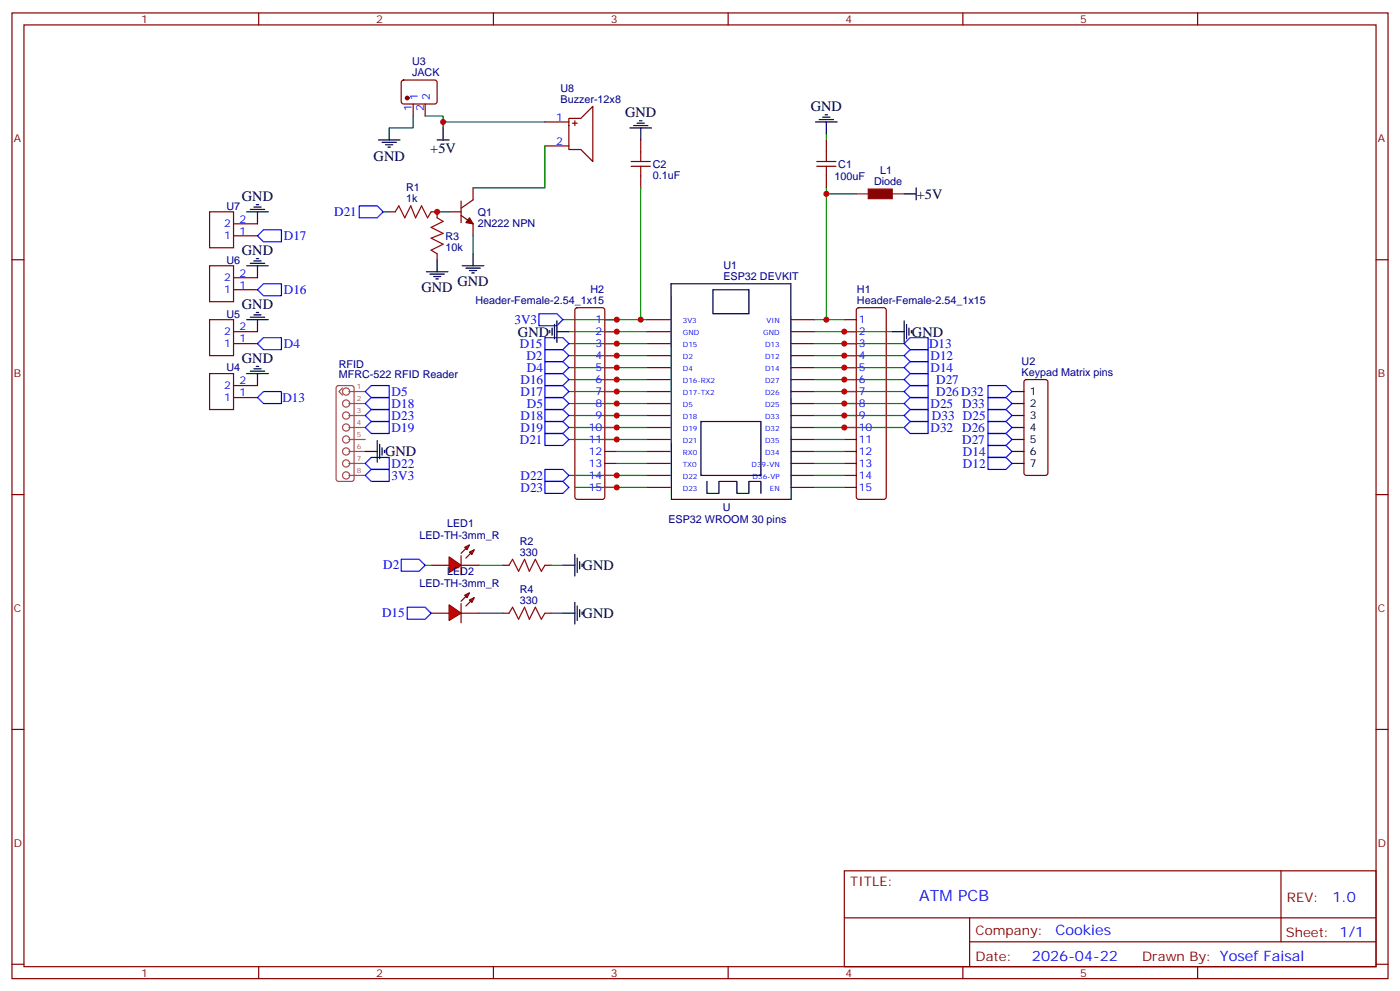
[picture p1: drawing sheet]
<svg xmlns="http://www.w3.org/2000/svg" width="412mm" height="292mm" viewBox="0 0 412 292" stroke-linecap="round" stroke-linejoin="round" font-family="sans-serif">
<g fill="none" stroke="#870000" stroke-width=".35">
<path d="M3.5 3.8h405.4v284.3h-405.4zM7.1 7.3h398.2v277.3h-398.2zM76.2 3.8v3.5M145.3 3.8v3.5M214.5 3.8v3.5M283.6 3.8v3.5M352.8 3.8v3.5M118.4 23.8l.5-.2h9.4l.5 .7-.1 5.9-.6 .4h-9.5l-.4-.7v-5.6zM121.7 30.6v3.5M125.2 30.6v3.5M160.5 35.9h7.1M167.6 34.9h3.5l3.5-3.6v16.3l-3.5-3.6h-3.5z"/>
<path d="M168.6 36.3h1.4M169.3 35.6v1.4M135.8 59.2v6.3M139.3 55.3v3.5l-3.5 2.5M160.5 43h7.1M185.9 47.6h5.7M185.9 49h5.7M188.7 41.2v6.4M188.7 49v6.3M240.6 47.6h5.6M240.6 49h5.6M243.4 41.2v6.4"/>
<path d="M243.4 49v6.3M3.5 76.5h3.6M61.7 78.2h7.1v10.6h-7.1zM61.7 62.4h7.1v10.6h-7.1zM68.8 69.4h7M68.8 65.9h7M114.7 62.4h1.7M127 62.4h1.8M132.3 62.4h3.5M135.8 63.4l3.5 2.5v3.5M405.3 76.5h3.6M61.7 94.1h7.1v10.6h-7.1z"/>
<path d="M68.8 97.6h7M68.8 85.3h7M68.8 81.8h7M169.6 90.8l.4-.2h7.4l.5 .2 .3 .5v55l-.3 .5-.5 .2h-7.4l-.5-.2-.2-.5v-55zM178.2 97.6h3.5M178.2 94.1h3.5M190.5 97.6h6.9M190.5 94.1h6.9M232.9 97.6h7M232.9 94.1h7M248.7 97.6h3.5M248.7 94.1h3.5"/>
<path d="M252.5 90.8l.4-.2h7.4l.5 .2 .3 .5v55l-.3 .5-.5 .2h-7.4l-.5-.2-.2-.5v-55zM61.7 110h7.1v10.6h-7.1zM68.8 101.2h7M68.8 117.1h7M68.8 113.5h7M178.2 118.8h3.5M178.2 115.3h3.5M178.2 111.8h3.5M178.2 108.2h3.5M178.2 104.7h3.5M178.2 101.2h3.5M190.5 118.8h6.9"/>
<path d="M190.5 115.3h6.9M190.5 111.8h6.9M190.5 108.2h6.9M190.5 104.7h6.9M190.5 101.2h6.9M232.9 118.8h7M232.9 115.3h7M232.9 111.8h7M232.9 108.2h7M232.9 104.7h7M232.9 101.2h7M248.7 118.8h3.5"/>
<path d="M248.7 115.3h3.5M248.7 111.8h3.5M248.7 108.2h3.5M248.7 104.7h3.5M248.7 101.2h3.5M301.9 112l.4-.2h5.7l.6 .4 .1 27.1-.3 .5-.4 .2h-5.7l-.5-.3-.2-.4v-26.8zM178.2 140h3.5M178.2 136.5h3.5M178.2 132.9h3.5M178.2 129.4h3.5M178.2 125.9h3.5M178.2 122.3h3.5"/>
<path d="M190.5 140h6.9M190.5 136.5h6.9M190.5 132.9h6.9M190.5 129.4h6.9M190.5 125.9h6.9M190.5 122.3h6.9M232.9 140h7M232.9 136.5h7M232.9 132.9h7M232.9 129.4h7M232.9 125.9h7M232.9 122.3h7"/>
<path d="M248.7 140h3.5M248.7 136.5h3.5M248.7 132.9h3.5M248.7 129.4h3.5M248.7 125.9h3.5M248.7 122.3h3.5M3.5 145.6h3.6M178.2 143.5h3.5M190.5 143.5h6.9M232.9 143.5h7M248.7 143.5h3.5M405.3 145.6h3.6"/>
<path d="M3.5 214.8h3.6M405.3 214.8h3.6M248.7 256.4h156.6v28.2h-156.6zM377.3 256.4v20.9M248.7 270.2h156.5M285.6 277.3h119.6M285.6 270.2v14.2M3.5 283.9h3.6M76.2 284.6v3.5M145.3 284.6v3.5M214.5 284.6v3.5M283.6 284.6v3.5"/>
<path d="M352.8 284.6v3.5M405.3 283.9h3.6"/>
</g>
<g fill="none" stroke="#000" stroke-width=".35">
<path d="M114.7 37.7v3.5M130.5 37.7v3.5M111.5 41.2h6.3M112.5 41.9h4.3M113.6 42.6h2.1M114.3 43.3h.7M128.8 41.2h3.5M266.3 57.1h3.6M269.9 55.3v3.5M72.7 78.2h6.3M72.7 62.4h6.3M73.7 77.5h4.3"/>
<path d="M73.7 61.7h4.3M74.8 76.8h2.1M74.8 61h2.1M75.5 76.1h.7M75.5 60.3h.7M75.8 62.4v3.5M75.8 78.2v3.6M136.2 78.2h6.3M137.2 79h4.3M138.3 79.7h2.1M139.3 74.7v3.5M72.7 94.1h6.3"/>
<path d="M73.7 93.4h4.3M74.8 92.7h2.1M75.5 92h.7M75.8 94.1v3.5M139 80.4h.7M161.9 97.3v.7M162.6 96.6v2.1M163.3 95.5v4.3M164 97.6h3.6M164 94.5v6.3M197.7 83.5h35.2l.2 63.5h-35.3zM210 85.3h10.6v7.1h-10.6z"/>
<path d="M262.8 97.6h3.5M266.3 94.5v6.3M267.1 95.5v4.3M267.8 96.6v2.1M268.5 97.3v.7M72.7 110h6.3M73.7 109.3h4.3M74.8 108.6h2.1M75.5 107.9h.7M75.8 110v3.5M298.1 115.3h3.5M298.1 118.8h3.5"/>
<path d="M107.6 132.9h3.5M111.1 129.8v6.3M111.8 130.8v4.2M112.5 131.9v2.1M113.2 132.6v.7M206.5 124.1h17.6v15.9h-17.6zM298.1 132.9h3.5M298.1 125.9h3.5M298.1 122.3h3.5M298.1 129.4h3.5M298.1 136.5h3.5M208.3 141.7v3.6h3.5v-3.6h5.3v3.6h3.5v-3.6h3.5v3.6"/>
</g>
<g fill="none" stroke="#008700" stroke-width=".35">
<path d="M121.7 34.1v3.6h-7M125.2 34.1h5.3v3.6M243.4 39.4v1.8M160.5 43v12.3h-21.2M188.7 55.3v38.8M243.4 55.3v1.8h8.8M243.4 57.1v37M165.8 94.1h24.7M167.6 97.6h22.9M239.9 97.6h22.9M239.9 94.1h8.8M167.6 101.2h22.9"/>
<path d="M167.6 104.7h22.9M167.6 108.2h22.9M167.6 111.8h22.9M167.6 115.3h22.9M167.6 118.8h22.9M239.9 101.2h26.4M239.9 104.7h26.4M239.9 108.2h26.4M239.9 111.8h26.4M239.9 115.3h26.4M239.9 118.8h26.4M167.6 122.3h22.9"/>
<path d="M167.6 125.9h22.9M167.6 129.4h22.9M167.6 140h22.9M181.7 132.9h8.8M181.7 136.5h8.8M239.9 122.3h26.4M239.9 132.9h8.8M239.9 136.5h8.8M239.9 129.4h8.8M239.9 125.9h26.4M169.3 143.5h21.2M239.9 143.5h8.8"/>
</g>
<g fill="#870000" stroke="#870000" stroke-width=".35">
<path d="M138.3 64.1l1 1.8-2.1-.4z"/>
<circle cx="119.9" cy="28.9" r=".53"/>
</g>
<path d="M252.2 57.1h3.6M262.8 57.1h3.5" fill="none" stroke="#8c2424" stroke-width=".35"/>
<path d="M255.8 55.7h7v2.8h-7z" fill="#a10000" stroke="#a10000" stroke-width=".35"/>
<g fill="none" stroke="#a64a4a" stroke-width=".35">
<path d="M99.2 113.7l.5-.2h3.9l.5 .2 .2 .5v26.8l-.2 .5-.5 .2h-3.9l-.5-.2-.2-.5v-26.8zM100.9 114.2l-1.1 1.1 1.1 1M102.8 118.8h4.8M102.8 115.3h4.8M102.8 122.3h4.8M102.8 125.9h4.8M102.8 129.4h4.8M102.8 132.9h4.8M102.8 136.5h4.8M102.8 140h4.8"/>
<circle cx="102" cy="118.8" r="1.06"/>
<circle cx="102" cy="115.3" r="1.06"/>
<circle cx="102" cy="122.3" r="1.06"/>
<circle cx="102" cy="125.9" r="1.06"/>
<circle cx="102" cy="136.5" r="1.06"/>
<circle cx="102" cy="140" r="1.06"/>
<circle cx="102" cy="132.9" r="1.06"/>
<circle cx="102" cy="129.4" r="1.06"/>
</g>
<g fill="none" stroke="#00f" stroke-width=".35">
<path d="M75.8 69.4l1.8-1.7h5.3v3.5h-5.3zM105.8 60.6h5.3l1.8 1.8-1.8 1.7h-5.3zM75.8 85.3l1.8-1.8h5.3v3.6h-5.3zM158.7 92.4h5.3l1.8 1.7-1.8 1.8h-5.3zM75.8 117.1l1.8-1.8h5.3v3.5h-5.3zM75.8 101.2l1.8-1.8h5.3v3.5h-5.3zM107.6 115.3l1.8-1.8h5.3v3.6h-5.3zM107.6 118.8l1.8-1.7h5.3v3.5h-5.3zM160.5 117.1h5.3l1.8 1.7-1.8 1.8h-5.3zM160.5 106.5h5.3l1.8 1.7-1.8 1.8h-5.3zM160.5 110h5.3l1.8 1.8-1.8 1.7h-5.3zM160.5 113.5h5.3l1.8 1.8-1.8 1.8h-5.3z"/>
<path d="M266.3 118.8l1.8-1.7h5.3v3.5h-5.3zM266.3 115.3l1.8-1.8h5.3v3.6h-5.3zM266.3 111.8l1.8-1.8h5.3v3.5h-5.3zM266.3 108.2l1.8-1.7h5.3v3.5h-5.3zM266.3 104.7l1.8-1.8h5.3v3.6h-5.3zM266.3 101.2l1.8-1.8h5.3v3.5h-5.3zM291 113.5h5.3l1.8 1.8-1.8 1.8h-5.3zM291 117.1h5.3l1.8 1.7-1.8 1.8h-5.3zM107.6 122.3l1.8-1.7h5.3v3.5h-5.3zM107.6 125.9l1.8-1.8h5.3v3.5h-5.3zM107.6 136.5l1.8-1.8h5.3v3.5h-5.3zM107.6 140l1.8-1.8h5.3v3.5h-5.3z"/>
<path d="M160.5 120.6h5.3l1.8 1.7-1.8 1.8h-5.3zM160.5 124.1h5.3l1.8 1.8-1.8 1.7h-5.3zM160.5 138.2h5.3l1.8 1.8-1.8 1.7h-5.3zM266.3 125.9l1.8-1.8h5.3v3.5h-5.3zM266.3 122.3l1.8-1.7h5.3v3.5h-5.3zM291 120.6h5.3l1.8 1.7-1.8 1.8h-5.3zM291 124.1h5.3l1.8 1.8-1.8 1.7h-5.3zM291 127.6h5.3l1.8 1.8-1.8 1.8h-5.3zM291 131.2h5.3l1.8 1.7-1.8 1.8h-5.3zM291 134.7h5.3l1.8 1.8-1.8 1.7h-5.3zM160.5 141.7h5.3l1.8 1.8-1.8 1.8h-5.3z"/>
</g>
<path d="M116.4 62.4l1.1-1.8 1.7 3.5 1.8-3.5 1.4 3.5 1.8-3.5 1.7 3.5 1.1-1.7" fill="none" stroke="#a10000" stroke-width=".35"/>
<g fill="#f00" stroke="#870000" stroke-width=".35">
<path d="M132.3 164l3.5 2.4-3.5 2.2z"/>
<path d="M135.8 163.6v5.7z"/>
</g>
<g fill="#870000" stroke="#870000" stroke-width=".35">
<path d="M135.8 162.9l1.4-1.4z"/>
<path d="M137.2 164.3l1.4-1.4z"/>
</g>
<g fill="#f00" stroke="#870000" stroke-width=".35">
<path d="M136.9 161.1l1.4-.7-.7 1.5z"/>
<path d="M138.3 162.6l1.4-.7-.7 1.4z"/>
</g>
<path d="M128.8 62.4v1.7M128.8 74.7v1.8M127 166.4h5.3M135.8 166.4h5.3M148.2 166.4h1.7M160.5 166.4h1.8M148.2 180.6h1.7M160.5 180.6h1.8" fill="none" stroke="#870000" stroke-width=".35"/>
<path d="M128.8 64.1l1.7 1.1-3.5 1.8 3.5 1.7-3.5 1.4 3.5 1.8-3.5 1.8 1.8 1M149.9 166.4l1.1-1.7 1.8 3.5 1.7-3.5 1.4 3.5 1.8-3.5 1.8 3.5 1-1.8M149.9 180.6l1.1-1.8 1.8 3.5 1.7-3.5 1.4 3.5 1.8-3.5 1.8 3.5 1-1.7" fill="none" stroke="#a10000" stroke-width=".35"/>
<path d="M130.5 35.9h30M112.9 62.4h1.8M128.8 62.4h3.5M139.3 69.4v5.3M239.9 140h8.8M125.2 166.4h1.8M141.1 166.4h7.1M162.3 166.4h3.5M141.1 180.6h7.1M162.3 180.6h3.5" fill="none" stroke="#008700" stroke-width=".35"/>
<path d="M160.5 99.4h5.3l1.8 1.8-1.8 1.7h-5.3zM160.5 102.9h5.3l1.8 1.8-1.8 1.8h-5.3zM160.5 127.6h5.3l1.8 1.8-1.8 1.8h-5.3zM118.2 164.7h5.3l1.7 1.7-1.7 1.8h-5.3zM119.9 178.8h5.3l1.8 1.8-1.8 1.7h-5.3z" fill="none" stroke="#00f" stroke-width=".35"/>
<g fill="none" stroke="#000" stroke-width=".35">
<path d="M185.6 37.7h6.3M186.6 37h4.3M187.7 36.3h2.1M188.4 35.6h.7M188.7 37.7v3.5M240.2 35.9h6.4M241.3 35.2h4.2M242.4 34.5h2.1M243.1 33.8h.7M243.4 35.9v3.5M128.8 76.5v3.5M125.6 80h6.3"/>
<path d="M126.6 80.7h4.3M127.7 81.4h2.1M128.4 82.1h.7M165.8 166.4h3.5M169.3 163.3v6.3M169.3 177.4v6.3M170 164.3v4.3M170 178.4v4.3M170.7 165.4v2.1M170.7 179.5v2.1M171.4 166.1v.7M165.8 180.6h3.5"/>
<path d="M171.4 180.2v.7"/>
</g>
<g fill="#f00" stroke="#870000" stroke-width=".35">
<path d="M132.3 178.1l3.5 2.5-3.5 2.1z"/>
<path d="M135.8 177.7v5.7z"/>
</g>
<g fill="#870000" stroke="#870000" stroke-width=".35">
<path d="M135.8 177l1.4-1.4z"/>
<path d="M137.2 178.4l1.4-1.4z"/>
</g>
<g fill="#f00" stroke="#870000" stroke-width=".35">
<path d="M136.9 175.3l1.4-.7-.7 1.4z"/>
<path d="M138.3 176.7l1.4-.7-.7 1.4z"/>
</g>
<path d="M127 180.6h5.3M135.8 180.6h5.3" fill="none" stroke="#870000" stroke-width=".35"/>
<g fill="#c00">
<circle cx="243.4" cy="94.1" r=".88"/>
<circle cx="243.4" cy="57.1" r=".88"/>
<circle cx="188.7" cy="94.1" r=".88"/>
<circle cx="181.7" cy="118.8" r=".88"/>
<circle cx="181.7" cy="122.3" r=".88"/>
<circle cx="181.7" cy="143.5" r=".88"/>
<circle cx="181.7" cy="125.9" r=".88"/>
<circle cx="181.7" cy="97.6" r=".88"/>
<circle cx="248.7" cy="97.6" r=".88"/>
<circle cx="181.7" cy="140" r=".88"/>
<circle cx="181.7" cy="94.1" r=".88"/>
<circle cx="248.7" cy="125.9" r=".88"/>
<circle cx="248.7" cy="122.3" r=".88"/>
<circle cx="248.7" cy="118.8" r=".88"/>
<circle cx="248.7" cy="115.3" r=".88"/>
<circle cx="248.7" cy="108.2" r=".88"/>
<circle cx="248.7" cy="104.7" r=".88"/>
<circle cx="248.7" cy="101.2" r=".88"/>
<circle cx="181.7" cy="108.2" r=".88"/>
<circle cx="181.7" cy="111.8" r=".88"/>
<circle cx="181.7" cy="115.3" r=".88"/>
<circle cx="181.7" cy="104.7" r=".88"/>
<circle cx="248.7" cy="111.8" r=".88"/>
<circle cx="181.7" cy="129.4" r=".88"/>
<circle cx="128.8" cy="62.4" r=".88"/>
<circle cx="130.5" cy="35.9" r=".88"/>
<circle cx="181.7" cy="101.2" r=".88"/>
</g>
<text font-size="4.6" fill="#00f" x="270.8" y="265.4">ATM PCB</text>
<g font-size="4.2">
<text x="184.1" y="34.5">GND</text>
<text x="238.8" y="32.7">GND</text>
<text x="110.1" y="47.3">GND</text>
<text x="126.7" y="45.2">+5V</text>
<text x="71.3" y="59.2">GND</text>
<text x="270.1" y="58.5">+5V</text>
<text x="71.3" y="75.1">GND</text>
<text x="124.2" y="86.1">GND</text>
<text x="134.8" y="84.3">GND</text>
<text x="71.3" y="90.9">GND</text>
<text x="152.6" y="99.1">GND</text>
<text x="268.6" y="99.1">GND</text>
<text x="71.3" y="106.8">GND</text>
<text x="113.4" y="134.4">GND</text>
<text x="171.6" y="167.9">GND</text>
<text x="171.6" y="182">GND</text>
</g>
<g font-size="4.2" fill="#00f">
<text x="392.5" y="265.7">1.0</text>
<text x="310.9" y="275.2">Cookies</text>
<text x="304" y="283">2026-04-22</text>
</g>
<g font-size="3.9" fill="#00f">
<text x="98.5" y="63.6">D21</text>
<text x="83.6" y="70.7">D17</text>
<text x="83.6" y="86.6">D16</text>
<text x="151.6" y="95.4">3V3</text>
<text x="83.6" y="102.5">D4</text>
<text x="153.1" y="102.4">D15</text>
<text x="155.1" y="105.9">D2</text>
<text x="273.7" y="102.4">D13</text>
<text x="274.1" y="106">D12</text>
<text x="153.3" y="113">D16</text>
<text x="155.2" y="109.5">D4</text>
<text x="274.1" y="109.5">D14</text>
<text x="275.8" y="113.1">D27</text>
<text x="83.2" y="118.3">D13</text>
<text x="115.4" y="116.6">D5</text>
<text x="153.3" y="116.5">D17</text>
<text x="275.8" y="116.7">D26 D32</text>
<text x="115.4" y="120.1">D18</text>
<text x="115.4" y="123.7">D23</text>
<text x="153.3" y="123.6">D18</text>
<text x="155.2" y="120.1">D5</text>
<text x="274.1" y="120.1">D25 D33</text>
<text x="274.5" y="123.6">D33 D25</text>
<text x="115.4" y="127.2">D19</text>
<text x="153.1" y="130.6">D21</text>
<text x="153.3" y="127.1">D19</text>
<text x="274.1" y="127.2">D32 D26</text>
<text x="283.4" y="130.7">D27</text>
<text x="115.4" y="137.8">D22</text>
<text x="283.7" y="134.2">D14</text>
<text x="283.7" y="137.7">D12</text>
<text x="115.4" y="141.3">3V3</text>
<text x="153.3" y="141.2">D22</text>
<text x="153.3" y="144.7">D23</text>
<text x="112.9" y="167.7">D2</text>
<text x="112.6" y="181.8">D15</text>
</g>
<g font-size="3.9" fill="#800">
<text x="250.5" y="261">TITLE:</text>
<text x="379.1" y="265.7">REV:</text>
<text x="287.4" y="275.2">Company:</text>
<text x="378.7" y="275.8">Sheet: 1/1</text>
<text x="287.4" y="282.9">Date:</text>
<text x="336.4" y="282.9">Drawn By: Yosef Faisal</text>
</g>
<g font-size="3.2" fill="#800">
<text x="41.6" y="6.8">1</text>
<text x="110.8" y="6.8">2</text>
<text x="179.9" y="6.8">3</text>
<text x="249.1" y="6.8">4</text>
<text x="318.2" y="6.8">5</text>
<text x="4.1" y="41.9">A</text>
<text x="405.9" y="41.9">A</text>
<text x="4.1" y="111.1">B</text>
<text x="405.9" y="111.1">B</text>
<text x="4.1" y="180.2">C</text>
<text x="405.9" y="180.2">C</text>
<text x="4.1" y="249.3">D</text>
<text x="405.9" y="249.3">D</text>
<text x="41.6" y="287.6">1</text>
<text x="110.8" y="287.6">2</text>
<text x="179.9" y="287.6">3</text>
<text x="249.1" y="287.6">4</text>
<text x="318.2" y="287.6">5</text>
</g>
<g font-size="3.2" fill="#000080">
<text x="121.4" y="22.5">JACK</text>
<text x="121.4" y="19.3">U3</text>
<text x="165.1" y="27">U8</text>
<text x="165.1" y="30.3">Buzzer-12x8</text>
<text x="192.3" y="52.6">0.1uF</text>
<text x="192.3" y="49.4">C2</text>
<text x="245.8" y="52.9">100uF</text>
<text x="246.9" y="49.4">C1</text>
<text x="259.2" y="51.2">L1</text>
<text x="119.6" y="59.5">1k</text>
<text x="119.6" y="56.4">R1</text>
<text x="257.5" y="54.6">Diode</text>
<text x="66.7" y="61.8">U7</text>
<text x="140.8" y="63.5">Q1</text>
<text x="131.2" y="70.6">R3</text>
<text x="140.8" y="66.7">2N222 NPN</text>
<text x="66.7" y="77.6">U6</text>
<text x="131.2" y="73.8">10k</text>
<text x="213.1" y="82.5">ESP32 DEVKIT</text>
<text x="213.1" y="79.3">U1</text>
<text x="140" y="89.5">Header-Female-2.54_1x15</text>
<text x="173.9" y="86.4">H2</text>
<text x="252.4" y="89.5">Header-Female-2.54_1x15</text>
<text x="252.4" y="86.4">H1</text>
<text x="66.7" y="93.5">U5</text>
<text x="300.9" y="107.5">U2</text>
<text x="66.7" y="109.4">U4</text>
<text x="99.8" y="111.4">MFRC-522 RFID Reader</text>
<text x="99.8" y="108.2">RFID</text>
<text x="300.9" y="110.7">Keypad Matrix pins</text>
<text x="131.7" y="155.2">LED1</text>
<text x="196.9" y="154">ESP32 WROOM 30 pins</text>
<text x="212.9" y="150.5">U</text>
<text x="123.6" y="158.8">LED-TH-3mm_R</text>
<text x="153.1" y="160.4">R2</text>
<text x="153.1" y="163.6">330</text>
<text x="123.6" y="172.9">LED-TH-3mm_R</text>
<text x="131.7" y="169.3">LED2</text>
<text x="153.1" y="177.7">330</text>
<text x="153.1" y="174.5">R4</text>
</g>
<g font-size="3.2" fill="#00f">
<text x="123.1" y="29.3" transform="rotate(-90 123.1 29.3)">1</text>
<text x="126.6" y="29.3" transform="rotate(-90 126.6 29.3)">2</text>
<text x="121.4" y="32.8" transform="rotate(-90 121.4 32.8)">1</text>
<text x="124.9" y="32.8" transform="rotate(-90 124.9 32.8)">2</text>
<text x="163.8" y="35.6">1</text>
<text x="163.8" y="42.6">2</text>
<text x="70.6" y="65.5">2</text>
<text x="66.1" y="70.5">1</text>
<text x="66.1" y="67">2</text>
<text x="70.6" y="69.1">1</text>
<text x="66.1" y="82.8">2</text>
<text x="70.6" y="81.4">2</text>
<text x="66.1" y="86.4">1</text>
<text x="70.6" y="84.9">1</text>
<text x="175.4" y="95.2">1</text>
<text x="252.9" y="95.2">1</text>
<text x="66.1" y="98.7">2</text>
<text x="70.6" y="100.8">1</text>
<text x="70.6" y="97.3">2</text>
<text x="175.4" y="98.7">2</text>
<text x="252.9" y="98.7">2</text>
<text x="66.1" y="102.2">1</text>
<text x="175.4" y="102.2">3</text>
<text x="175.4" y="105.8">4</text>
<text x="252.9" y="102.2">3</text>
<text x="252.9" y="105.8">4</text>
<text x="70.6" y="113.2">2</text>
<text x="175.4" y="109.3">5</text>
<text x="175.4" y="112.8">6</text>
<text x="252.9" y="109.3">5</text>
<text x="252.9" y="112.8">6</text>
<text x="66.1" y="118.1">1</text>
<text x="66.1" y="114.6">2</text>
<text x="70.6" y="116.7">1</text>
<text x="175.4" y="116.3">7</text>
<text x="175.4" y="119.9">8</text>
<text x="252.9" y="116.3">7</text>
<text x="252.9" y="119.9">8</text>
<text x="175.4" y="123.4">9</text>
<text x="252.9" y="123.4">9</text>
<text x="173.4" y="126.9">10</text>
<text x="173.4" y="130.5">11</text>
<text x="252.9" y="126.9">10</text>
<text x="252.9" y="130.5">11</text>
<text x="173.4" y="134">12</text>
<text x="173.4" y="137.5">13</text>
<text x="252.9" y="134">12</text>
<text x="252.9" y="137.5">13</text>
<text x="173.4" y="141">14</text>
<text x="252.9" y="141">14</text>
<text x="173.4" y="144.6">15</text>
<text x="252.9" y="144.6">15</text>
</g>
<g font-size="3.2">
<text x="303.4" y="116.3">1</text>
<text x="303.4" y="119.9">2</text>
<text x="303.4" y="123.4">3</text>
<text x="303.4" y="126.9">4</text>
<text x="303.4" y="130.5">5</text>
<text x="303.4" y="134">6</text>
<text x="303.4" y="137.5">7</text>
</g>
<g font-size="2.1" fill="#00f">
<text x="201.1" y="95.2">3V3</text>
<text x="225.8" y="95.2">VIN</text>
<text x="201.1" y="98.7">GND</text>
<text x="224.8" y="98.7">GND</text>
<text x="201.1" y="105.7">D2</text>
<text x="201.1" y="102.2">D15</text>
<text x="225.4" y="105.7">D12</text>
<text x="225.4" y="102.2">D13</text>
<text x="201.1" y="112.8">D16-RX2</text>
<text x="201.1" y="109.3">D4</text>
<text x="225.4" y="112.8">D27</text>
<text x="225.4" y="109.3">D14</text>
<text x="201.1" y="119.9">D5</text>
<text x="201.1" y="116.3">D17-TX2</text>
<text x="225.4" y="119.9">D25</text>
<text x="225.4" y="116.3">D26</text>
<text x="201.1" y="123.4">D18</text>
<text x="225.4" y="123.4">D33</text>
<text x="201.1" y="130.4">D21</text>
<text x="201.1" y="126.9">D19</text>
<text x="225.4" y="130.4">D35</text>
<text x="225.4" y="126.9">D32</text>
<text x="201.1" y="137.5">TX0</text>
<text x="201.1" y="134">RX0</text>
<text x="221.4" y="137.5">D39-VN</text>
<text x="225.4" y="134">D34</text>
<text x="201.1" y="141">D22</text>
<text x="221.7" y="141">D36-VP</text>
<text x="201.1" y="144.6">D23</text>
<text x="226.8" y="144.6">EN</text>
</g>
<g font-size="2.1" fill="#a54b4b">
<text x="105.2" y="118.1">2</text>
<text x="105.2" y="114.6">1</text>
<text x="105.2" y="121.6">3</text>
<text x="105.2" y="125.2">4</text>
<text x="105.2" y="128.7">5</text>
<text x="105.2" y="132.2">6</text>
<text x="105.2" y="135.8">7</text>
<text x="105.2" y="139.3">8</text>
</g>
</svg>
